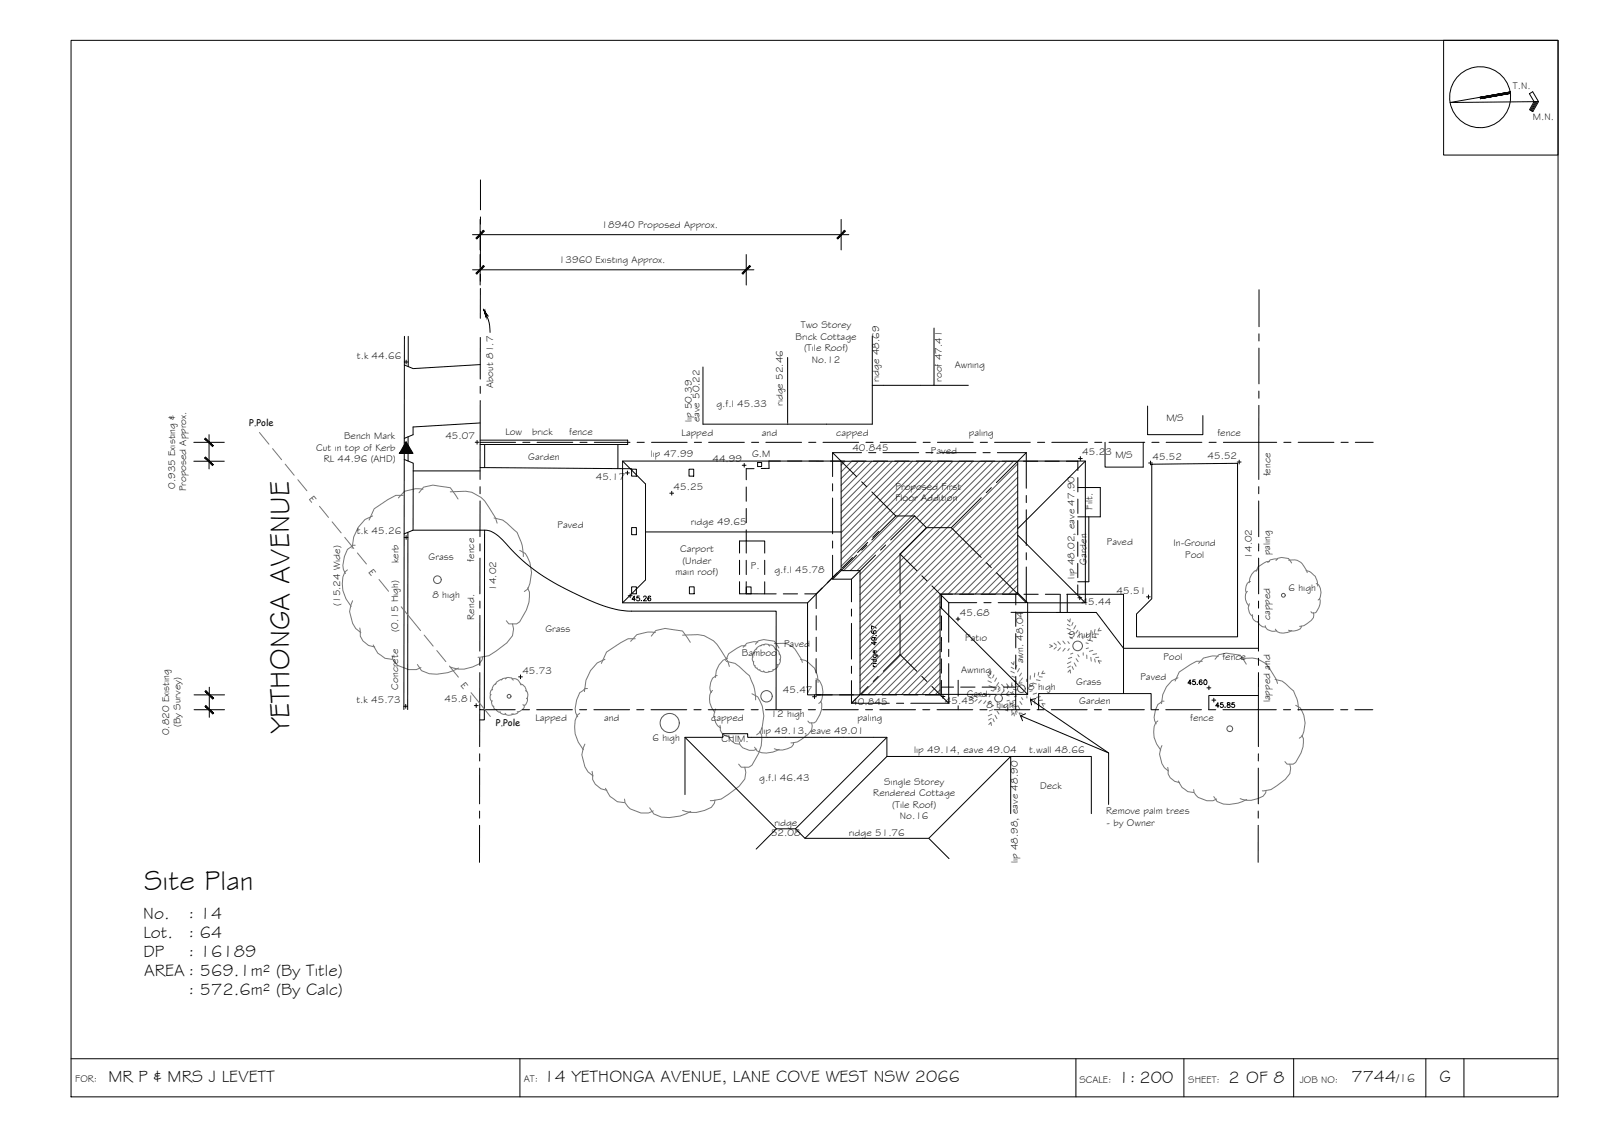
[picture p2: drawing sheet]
<svg xmlns="http://www.w3.org/2000/svg" width="420mm" height="297mm" viewBox="0 0 420 297" stroke-linecap="round" stroke-linejoin="round" font-family="sans-serif">
<!-- layer: BORDER -->
<g fill="none" stroke="#000" stroke-width=".26">
<path d="M18.6 10.6h390v277h-390zM378.6 10.6h30v30.1h-30zM396.1 24.1l-15.8 2.8 23.2-.3-1.5-2.5-.9 .5 1.2 2-1.1 2.2 .8 .4 1.5-2.6M396.1 24.5l-7.8 1.4M402.6 26.6l-1.2 2.3M402.9 26.6l-1.3 2.4M403.2 26.6l-1.4 2.5M18.6 277.6h390M136.4 277.6v10M282.2 277.6v10M310.5 277.6v10M339.3 277.6v10"/>
<path d="M374 277.6v10M383.9 277.6v10"/>
<circle cx="388.2" cy="25.5" r="8"/>
</g>
<g fill="#000" stroke="#000" stroke-width=".26">
<path d="M388.2 25.5l7.9-1.4zM388.2 25.5l7.9-1.4v.3z"/>
<path d="M388.2 25.5l.1 .4 7.8-1.5zM388.3 25.9l7.8-1.5z"/>
</g>
<!-- layer: 0.13 -->
<g fill="none" stroke="#767676" stroke-width=".26">
<path d="M68 113.4l2.5 3.1M71.5 117.6l2.4 2.9M74.8 121.7l2.4 2.9M78.1 125.8l2.4 2.9M81.8 130.5l.3 .5M82.9 130.8l-.6-.7-1.1 .9 .6 .7M83.8 132.7l2.4 3M87.1 136.8l2.4 2.9M97.7 135.3l-2 .9-1.7 2-1.2 2.6-.5 3M105.7 129.9h-1.9l-2 1.1-3.7 2.4-1.3 2.9M109.9 129.2l1.2-1.5 2.4-.5 4.6 .7 2 2.9M110.9 128.3l-2-.2-2.8 .7-1.6 1.7"/>
<path d="M118.1 128.9l4-.1a7.5 7.5 0 0 1 6.1 4.2l1.8 2.8 .4 1.4M129.6 135.8l2.3 .5 3.7 3.3a12.1 12.1 0 0 1 1.7 6.3M90.4 140.9l2.4 2.9M91.1 149.4l-.6 .6a8.3 8.3 0 0 0 1.6 9M92.5 157.5l-.4 .9a6.5 6.5 0 0 0 2.5 7.5M93.2 143h-.7l-1.4 1-.8 1.9-.4 2.3 .2 1.1 .5 1.1M93.7 145l2.4 2.9M97.4 149.7l.4 .4M98.5 150l-.6-.7-1.1 .9 .6 .7M99.4 151.9l2.5 3.1M136.3 144.3l1.5 .8a9.1 9.1 0 0 1 .7 9.3l-1 .7M138.3 154.1l.6 1.1a10.6 10.6 0 0 1-2.6 7.8l-.8 .6h-2l-.7-.9"/>
<path d="M327.2 155a2.87 2.87 0 0 0 .3 3.9M327.7 158.3a2.49 2.49 0 0 0 .9 3.3M328 152.5a1.79 1.79 0 0 0-1.3 2.1l.2 .8M329.8 149.4a3.4 3.4 0 0 0-2.2 3.4M333 147.2h-.8l-2.2 1.4-.6 1.2M334.7 147l.4-.6 1-.3 1.8 .3 .9 1.2M335.1 146.6a2.64 2.64 0 0 0-2.6 .9M337.9 146.8a3.4 3.4 0 0 1 4.1 1.7l.8 1.6M342.5 149.6a3.9 3.9 0 0 1 3.1 4M345.2 153a2.58 2.58 0 0 1 1.1 3.4l-.2 .6-.4 .3M346 156.9a3.4 3.4 0 0 1-1.1 3.8h-.8l-.3-.3M94.4 164.6l.1 .9a3.8 3.8 0 0 0 3.8 4.1"/>
<path d="M97.9 169.1l1.2 2.2 1.9 1.3 1.9 .3M102.9 171.9l.1 1 1.3 1.6 2.9 1h2l1.2-.5M109.5 174.2l1 1.6a10.1 10.1 0 0 0 9.8-.7M126.6 172.2l-.1 .8-.8 1.1a8.2 8.2 0 0 1-7.6 .8M130.1 179.2a1.85 1.85 0 0 0-1.1 1.7M131.7 178.2a2.12 2.12 0 0 0-1.8 1.2M132.6 178a1.2 1.2 0 0 1 1.9 .1l.1 .2M132.8 177.8l-1 .1-.3 .4M134.2 178a2.01 2.01 0 0 1 2.5 1.6M134.4 163.6l.3 1.3-.3 1.8-1.5 1.8-4.7 3.4-2.8 .4M136.5 179.3a2.01 2.01 0 0 1 1.5 2M158.7 172.8l-2.1 1-1.7 2-1.2 2.6-.4 2.9"/>
<path d="M166.6 167.5h-1.9l-2 1-3.6 2.5-1.4 2.9M170.8 166.8l1.2-1.5 2.4-.5 4.6 .6 2 3M171.9 165.8l-2.1-.1-2.8 .7-1.6 1.7M179 166.5l4.1-.1a7.3 7.3 0 0 1 6 4.2l1.8 2.8 .4 1.3M188.1 177.1h-.4a3.6 3.6 0 0 0-1.1 4.5M190.5 173.4l2.3 .5 3.8 3.3a12.5 12.5 0 0 1 1.6 6.3M190.8 172.5a5.1 5.1 0 0 0-3.2 5.1M195.6 169.3h-1.1l-3.4 2.1-.8 1.8M197.5 172.2l-.2 .8 .3 .6M197.7 173.4l-.1 .1a.94 .94 0 0 0 .4 1.1M197.8 171.2l-.4 .5v.6M198 174.5v.1a.54 .54 0 0 0 .6 .6"/>
<path d="M198.1 168.9l.8-.9 1.4-.3 2.8 .4 1.2 1.8M198.5 170.1a1.32 1.32 0 0 0-.8 1.2M198.5 175.1l.2 .3 .6 .3M198.8 168.3l-1.2-.1-1.7 .4-1 1.1M199.3 175.5l.2 .4 .9 .1M199.7 169.2a1.58 1.58 0 0 0-1.3 1M200.3 175.9v.1a1.17 1.17 0 0 0 1.6 0M200.3 169.2a.95 .95 0 0 1 1.6 .2M200.5 169l-.7 .1-.3 .2M201.6 169.1a1.49 1.49 0 0 1 1.8 1.2M202.8 175.6l-.4 .4h-.8M203.1 168.7a5.1 5.1 0 0 1 6 2.5l1.1 1.7 .2 .8"/>
<path d="M203.3 170.1a1.53 1.53 0 0 1 1.1 1.6M204 174.3l-.2 .7-.7 .5-.5 .1M204.3 171.4l.3 .3 .2 .6-.3 .7M204.6 172.9v.6l-.3 .7h-.5M209.9 172.9a5.4 5.4 0 0 1 4 3l.5 1.3 .2 1.7M214 177.9l.9 .5a5.5 5.5 0 0 1 .4 5.6l-.6 .4M259.1 178.5l.9 .4M259.2 177.4l.7 .4M259.4 179.8l.9 .3M259.9 176l-.1 .8-.6-.6M260.7 176.9l-.4 .8M261.4 177.8l-.5 .8"/>
<path d="M261.7 179.8l.6 .6M261.9 179l-.5 .7M262.7 179.4l.7 .8M264 179.3l.6 .7M264.2 179.7v.9M265.1 176l.9 .4M265.2 174.9l.7 .4M265.3 179.4l.4 .5M265.4 177.3l.9 .3M265.4 179l-.1 1M265.9 173.5l-.1 .8-.6-.6M265.9 178.5l.6 .2"/>
<path d="M266.4 178.7l-.1 .8M266.5 179.9l.8 .1M266.7 174.4l-.4 .8M267.4 175.3l-.5 .8M267.6 178.4l-.4 .7 .8-.1M267.9 176.5l-.5 .7M268.2 177.8l-.4 .5M269.3 178.1l-.1 .6M270.1 179.8l.6 .2M270.2 177.2v.9M270.9 179.1l.9 .2M271.4 176.5l-.1 1"/>
<path d="M271.8 178.2l1 .2M272.4 176.2l-.1 .9M272.5 177.4l.9 .1M273.6 175.9l-.4 .7 .9-.1M275.3 169l.7 .4-.7 .3M276.4 168.6l.7 .6M277.1 169.6l-.7 .6M277.4 168.2l.7 .7M278.1 169.8l-.7 .8M278.8 168.1l.5 .7M279.3 170l-.5 .7M279.9 164.8l.9 .4"/>
<path d="M280 163.7l.7 .4M280.1 168.2l.3 .5M280.1 176.2l.6-.6 .1 .9M280.1 166.1l.9 .3M280.4 170.1l-.3 .5M280.7 162.2l-.1 .9-.6-.6M280.7 167.3l.6 .2M280.8 174.6l-.8 .4M280.9 173.5l-.9 .5M281.1 172.3l-.9 .3M281.2 174.7l.3 .8M281.4 171.3l-.6 .2"/>
<path d="M281.4 163.2l-.3 .7M281.7 173.8l.5 .9M282.1 164l-.5 .9M282.2 172.7l.6 .8M282.7 171.7l.3 .5M282.7 165.2l-.5 .8M282.9 166.5l-.3 .5M284 166.8v.7M284.1 171.1v.7M284.8 168.5l.6 .2M285 165.9v1M285 171.7l.1 1"/>
<path d="M285.5 169.9l-.6 .1M285.7 167.8l.9 .3M286.1 172.3l.1 1M286.2 165.3l-.2 1M286.6 167l1 .2M286.6 170.5l-.9 .3M287.1 172.8l.2 .8M287.2 165l-.2 .8M287.3 166.2l.8 .1M287.6 171.4l-1 .2M288.2 172.3l-.9 .1M288.4 164.7l-.4 .7 .8-.1"/>
<path d="M288.8 173.3l-.8-.1 .4 .7M309 177.7a6.9 6.9 0 0 0-4.4 6.8M315.3 173.4h-1.5l-4.5 2.8-1.1 2.4M318.7 172.8l.9-1.1 2-.5 3.7 .6 1.6 2.3M319.5 172.1l-1.6-.1-2.3 .5-1.2 1.4M325.3 172.6l3.2-.1a5.9 5.9 0 0 1 4.8 3.4l1.4 2.2 .4 1.1M328.5 161.1a1.65 1.65 0 0 0 1.5 2M329.8 162.9a2.1 2.1 0 0 0 2 1.5M331.8 164l.1 .4a2.14 2.14 0 0 0 3 .9M334.4 178.1l1.8 .5 .9 .6 2.2 1.9 .4 1.1a7.7 7.7 0 0 1 .9 4M334.5 164.9a2.72 2.72 0 0 0 3.8 .7l.5-.3M341.3 164.1v.4a2.98 2.98 0 0 1-3.4 .7"/>
<path d="M344.5 160.7l.1 .5a3.9 3.9 0 0 1-3.5 3h-.2M128.8 182l-.2 .4a1.73 1.73 0 0 0 .4 1.6M129.1 183.7a1.2 1.2 0 0 0 .4 1.6M129.2 180.8l-.4 .2a1.08 1.08 0 0 0-.1 1.2M129.4 185.1l.1 .2a.74 .74 0 0 0 .7 .8M130.2 186l.2 .4 .8 .3M131.2 186.6v.1a1.11 1.11 0 0 0 1.5 .5M132.5 187a1.43 1.43 0 0 0 2.1 .2M135.9 186.6a1.26 1.26 0 0 1-1.7 .5M137.5 184.9v.3a2.25 2.25 0 0 1-1.9 1.4M137.8 181a1.4 1.4 0 0 1 .3 2.2M138.2 183l.1 .7-.5 1.1-.5 .1-.2-.2"/>
<path d="M152 187l-.6 .5a8.3 8.3 0 0 0 1.6 9.1M153.4 195.1l-.8 2.8 .8 3.1 .8 1.3 1.4 1.1M154.1 180.5h-.7l-1.4 1.1-.8 1.9-.4 2.3 .2 1.1 .5 1M186.9 181a3.1 3.1 0 0 0-.7 3.2l.5 1.3 .8 1.3M187.7 185.9a3.7 3.7 0 0 0 1.3 5M188.8 190.2l.1 .4a2.26 2.26 0 0 0 2.3 2.5M190.9 192.8a3.1 3.1 0 0 0 3 2.3M193.9 194.5l.1 .6a3.3 3.3 0 0 0 4.5 1.3M197.2 181.9l1.5 .8a9.1 9.1 0 0 1 .7 9.3l-1 .7M197.9 195.9a2.53 2.53 0 0 0 3.1 1.5l1.7-.2 1.7-.7M199.2 191.7l.6 1.1a10.7 10.7 0 0 1-2.6 7.8l-.8 .5h-2l-.7-.8M208.2 194.7l-.1 .5-.5 .6a4.9 4.9 0 0 1-4.5 .5"/>
<path d="M212.9 189.5l.1 .8-.1 1.1-.9 1.1-2.9 2-1.7 .3M215.2 183.8a4 4 0 0 1-.2 3.5l-1 1.9-.5 .3h-1.2l-.4-.5M254.5 182.7l.8 .4-.8 .4M255.7 182.3l.6 .6M256.3 183.3l-.6 .6M256.7 181.9l.7 .8M257.4 183.6l-.7 .7M258 181.8l.6 .7M258.6 183.7l-.6 .8M259.3 181.9l.4 .5M259.3 190l.6-.6 .1 .8M259.7 183.8l-.4 .5"/>
<path d="M259.9 181l.6 .2M260 188.3l-.7 .5M260.1 187.3l-.9 .4M260.4 186l-.9 .4M260.4 188.5l.4 .7M260.5 180.2l.8 .4-.8 .4M260.6 185l-.6 .2M261 187.5l.5 .9M261.5 186.4l.5 .8M261.9 185.4l.4 .5M262.2 180.2l-.4 .6M262.3 180.8l-.6 .6"/>
<path d="M263.3 180.6v.6M263.3 184.9v.6M263.4 181.1l-.7 .7M264.1 182.3l.6 .1M264.3 185.5v.9M264.6 181.2l-.6 .8M264.7 183.6l-.6 .2M264.9 181.6l.9 .2M265.3 187.5l.6-.6 .1 .8M265.3 186l.2 1.1M265.7 181.3l-.4 .5M265.8 180.7l1 .2"/>
<path d="M265.9 184.2l-.9 .3M266 185.8l-.7 .4M266.1 184.8l-.9 .4M266.3 186.5l.2 .8M266.3 183.6l-.8 .3M266.4 186l.4 .7M266.6 182.5l-.6 .2M266.9 185.1l-1 .2M267 185l.5 .9M267.4 186l-.8 .1M267.5 183.9l.5 .8M267.9 182.9l.4 .5"/>
<path d="M268.1 187l-.8-.1 .4 .8M269.3 182.4v.6M270.3 183v.9M270.7 181.1l-.6 .2M271.3 183.6l.1 1M271.9 181.7l-.9 .3M272.3 184l.2 .8M272.8 182.6l-.9 .2M273.4 183.6h-.8M274.1 184.5l-.8-.1 .4 .8M303.7 189l-.6 .4a6.6 6.6 0 0 0 1.3 7.3M304.7 195.5a5 5 0 0 0 1.8 6.7"/>
<path d="M305.3 183.8h-.6l-1 .9-.7 1.5-.3 1.8 .1 .9 .4 .9M339.8 184.9l1.2 .7a7.3 7.3 0 0 1 .5 7.4l-.7 .5M341.4 192.8l.4 .8a8.6 8.6 0 0 1-2 6.3l-.6 .4h-1.6l-.6-.6M155.3 202.2l.1 .8a3.8 3.8 0 0 0 3.8 4.2M158.8 206.7l1.2 2.1 1.9 1.4 1.9 .2M163.8 209.5l.1 .9 1.4 1.7 2.8 1h2l1.2-.5M170.4 211.8l1.1 1.6a10 10 0 0 0 9.7-.7M187.5 209.8l-.1 .8-.8 1.1a8.3 8.3 0 0 1-7.6 .8M195.3 201.1l.3 1.4-.3 1.8-1.4 1.8-4.8 3.4-2.8 .4M306.3 201.2l.1 .6a3 3 0 0 0 3 3.4M309.1 204.7l.9 1.8 1.5 1.1 1.6 .2M313.1 207l.1 .8a4.4 4.4 0 0 0 5.9 1.7"/>
<path d="M318.3 208.8l.9 1.3a8 8 0 0 0 7.8-.5M332 207.2l-.1 .7-.6 .8a6.5 6.5 0 0 1-6 .7M338.3 200.3l.2 1.1-.2 1.4-1.2 1.5-3.8 2.7-2.2 .3"/>
</g>
<!-- layer: BOUNDARY -->
<g fill="none" stroke="#000" stroke-width=".26">
<path d="M126 47.2v7.8M126 56.9v1.9M126 75.6v7.9M126 71.9v1.9M126 60.6v9.4M330.2 76v9.7M126 88.5l-.1 10.9M330.2 87.5v1.9M330.2 91.3v9.3M125.9 101.3v1.8M125.9 105v11M135.2 116h-9.3v9.7"/>
<path d="M137.1 116h1.9M140.9 116h9.3M152.1 116h1.9M155.9 116h9.3M167.1 116h1.9M170.9 116h9.3M182.1 116h1.9M185.9 116h9.3M197.1 116h1.9M200.9 116h9.3M212.1 116h1.9M215.8 116h9.4"/>
<path d="M227.1 116h1.9M230.9 116h9.3M242.1 116h1.9M245.9 116h9.3M257.1 116h1.9M260.8 116h9.4M272.1 116h1.9M275.9 116h9.3M287.1 116h1.9M290.9 116h9.3M302.1 116h1.9M305.8 116h9.4"/>
<path d="M317.1 116h1.9M320.9 116h13.9M330.2 102.5v1.9M330.2 106.3l-.1 19.4M336.7 116h1.9M340.5 116h9.3M351.7 116h1.9M355.5 116h4.7M125.9 127.6v1.8M125.9 131.3v9.4M330.1 131.3v9.4M330.1 127.6v1.8"/>
<path d="M125.9 157.6v1.8M125.9 142.6v1.9M125.9 146.3v9.4M330.1 157.6v1.8M330.1 146.3v9.4M330.1 142.6v1.9M125.8 176.3v9.8h9.3M125.8 172.6v1.8M125.9 161.3l-.1 9.4M330.1 176.3l-.1 9.8h-9.3M330.1 172.6v1.8M330.1 161.3v9.4"/>
<path d="M125.8 197.6v1.9M125.8 186.1v9.6M137 186.1h1.9M140.7 186.1h9.4M152 186.1h1.9M155.8 186.1h9.3M167 186.1h1.9M170.7 186.1h9.4M182 186.1h1.9M185.7 186.1h9.4M197 186.1h1.9M200.8 186.1h9.3"/>
<path d="M212 186.1h1.9M215.7 186.1h9.4M227 186.1h1.9M230.7 186.1h9.4M242 186.1h1.9M245.8 186.1h9.3M257 186.1h1.9M260.7 186.1h9.4M272 186.1h1.9M275.7 186.1h9.4M287 186.1h1.9M290.8 186.1h9.3"/>
<path d="M302 186.1h1.9M305.7 186.1h9.4M317 186.1h1.9M330 197.6v1.9M334.7 186.1h-4.7v9.6M336.6 186.1h1.9M340.4 186.1h9.3M351.6 186.1h1.9M355.4 186.1h4.7M125.8 212.6v1.9M125.8 216.4v9.7M125.8 201.4v9.3"/>
<path d="M330 212.6v1.9M330 216.4v9.7M330 201.4v9.3"/>
</g>
<!-- layer: EXISTING -->
<g fill="none" stroke="#000" stroke-width=".26">
<path d="M106.1 88.2l-.2 97.8M107.1 88.2v7.9M126 95.6l-17.6 1-2.3-.9M107 114.5v6.4M125.9 116.5h1.2v6.1h-1.2M125.9 115.4h38.7v1.1h-37.5M125.9 110.9l-17.6 1v2.1l-2.3 .9M162.1 116.5v6.4M289.8 116v6.5h10v-6.5M301 106.5v7.5h14.5v-5M106 120.5l2.4 .9-.1 17.6-2.3 1M107 139.5l-.1 46.5"/>
<path d="M108.3 139h17.6M108.4 123.5h17.5M127.1 122.6l38.6 .3M165.7 123h1.2v1.8h-1.2zM165.7 138.3h1.2v1.9h-1.2zM180.7 123h1.2v1.8h-1.2zM195.7 138.9v2.9h4.9v3.2M195.7 127.7v3.7M195.7 133.3v3.7M197.8 122.9h-2.1v2.9M201.7 120.9h3M201.7 122.8h-2"/>
<path d="M206.6 120.9h3.7M212.2 120.9h3.7M217.8 120.9h3.7M223.4 120.9h3.8M229.1 120.9h3.7M234.7 120.9h3.7M240.3 120.9h3.7M245.9 120.9h3.8M251.6 120.9h3.7M257.2 120.9h3.7M262.8 120.9h3.7M268.4 120.9h3.8"/>
<path d="M274.1 120.9h3.7M279.7 120.9h3v2.5M282.7 136.5v3.7M282.7 125.2v3.8M282.7 130.8v3.8M282.7 127.8h5.9v7.7h-5.9M285.6 135.5v17h-2.9M302.1 121.7l22.5-.2v45.5h-26.5v-6l4-4zM165.7 153.9h1.2v1.8h-1.2zM180.8 153.9h1.3v1.8h-1.3zM194 145v-3.2h1.7v3.2M194 146.9v3.7"/>
<path d="M194 152.5v3.2M195.7 152.5v3.2h4.9v-3.2M195.7 146.9v3.7M195.7 153.9h1.3v1.8h-1.3zM200.6 146.9v3.7M200.6 155.7h3M205.4 155.7h3.8M211.1 155.7h3v3.8M249.8 155.8h-2.9v3.8M251.7 155.8h3.7M257.3 155.8h3.7M262.9 155.8h3.8"/>
<path d="M266.4 155.8v2.8M268.5 155.8h3.8M274.2 155.8h3.7M278.1 155.8v4.8h9.4l7.2 9.4h35.4M279.9 155.8v4.8M282.7 153.3v2.5h-2.9M282.7 155.8h12v26M282.7 142.1v3.8M282.7 147.7v3.8M214 178.3v3.9h4.3M214 172.7v3.7M214.1 161.4v3.8"/>
<path d="M214.1 167.1v3.7M246.9 178.4v3.8h-4.2M246.9 172.7v3.8M246.9 167.1v3.8M246.9 161.5v3.7M251.3 178.3v4.2M266.4 177.3v2.8M266.4 166.1v3.8M266.4 171.7v3.8M278.1 160.6l-11.7-.1v3.7M203.5 186.1l.1-25.9h-37.9a27.5 27.5 0 0 1-12.1-3.3 59.1 59.1 0 0 1-18.7-12l-1-1.1a13.2 13.2 0 0 0-5.5-4.6l-1.3-.2-.1 49.7h-1.2M220.2 182.2h3.7"/>
<path d="M225.8 182.2h3.7M231.4 182.2h3.8M237 182.2h3.8M246.9 180.1h3.2M251.3 185v1.1M252 180.1h3.7M257.6 180.1h3.7M263.2 180.1h3.2M266.4 180.1v6M272.4 186.1v-4.3h29.5v4.3M330.1 182.3h-13.1v3.8"/>
</g>
<!-- layer: BLD_01 -->
<path d="M201.7 120.9v1.9M230.5 139.3l-1.6 1.6M194 155.7h1.7M215.6 154.1l-1.5 1.6M219.6 150.1l-2.6 2.7M223.6 146.2l-2.7 2.6M227.6 142.2l-2.7 2.7" fill="none" stroke="#000" stroke-width=".26"/>
<!-- layer: TEXT -->
<path d="M126.8 81l1.3 1.9M127.4 83.2v-.3l.2-.1 .7 1.8 .2 2.6M166.7 157.1h-.9l.6-.8v1.2M167.7 156.3h-.6l-.1 .5a.45 .45 0 0 1 .7 0 .45 .45 0 0 1-.1 .7 .45 .45 0 0 1-.7-.2M168.2 157.4l.1 .1M168.8 156.6l.1-.3h.4l.2 .3-.8 .9h.9M170.7 156.5l-.1-.2a.61 .61 0 0 0-.7 .5 .61 .61 0 0 0 .4 .7 .39 .39 0 0 0 .4-.3 .39 .39 0 0 0-.4-.5 .39 .39 0 0 0-.4 .4" fill="none" stroke="#000" stroke-width=".26"/>
<g fill="#000" stroke="#000" stroke-width=".26">
<path d="M126.8 81l.4 1zM127.4 82.1l.2 .7-.2 .1z"/>
<path d="M127.2 81.7l.1 .6zM127.2 81.7l.1 .6z"/>
<path d="M127.3 81.9v.5zM127.3 81.9v.5z"/>
<path d="M127.3 82l.1 .9zM127.3 82l.1 .9z"/>
<path d="M127.4 82.1l.2 .7zM127.5 82.3l.1 .5 .3-.1z"/>
<path d="M106.5 115.8l1.8 3h-3.5zM104.8 118.8h3.5z"/>
</g>
<!-- layer: TEXT1 -->
<path d="M125.9 139h1.2M198.7 121.3h1.1v1h-1.1zM265.2 160.5h1.2" fill="none" stroke="#000" stroke-width=".26"/>
<!-- layer: ROOFPLAN EXIST. -->
<g fill="none" stroke="#000" stroke-width=".26">
<path d="M206.6 93.7v17M228.8 88.1v23.1h-44.4v-15M245 86v15h-16.2M245 101h9M163.3 120.9l6 6v25.1l-6 6M169.3 139.5h51.3M220.6 120.9h-57.3v37.1h48.5v24.2l13.8-.1M266.9 120.9h17.8v37.1h-15.2M284.7 120.9l-17.8 17.7M220.6 149.2l-8.8 8.8M266.9 140.3l17.8 17.7M179.6 193.3l24 24"/>
<path d="M232.6 198.3l-21.5 21.5-2.5-2.5h-5l-5.3 5.3M232.6 193.3l-24 24M179.6 208.3v-15h10v-.9h6.5v.9h36.5v5h32.5v15M243.6 219.8l5.3 5.3M286.2 213.3v-15h-21.1l-21.5 21.5h-32.5"/>
</g>
<!-- layer: BLD_ADJ -->
<path d="M206.6 110.7v.5" fill="none" stroke="#545454" stroke-width=".26"/>
<!-- layer: HGTS_11 -->
<g fill="none" stroke="#000" stroke-width=".26">
<path d="M106 94.9h1M106.5 94.4v1M124.6 115.9h1M125.1 115.5v1M283.3 119.7v1M164 124h1.1M164.6 123.5v1M175.7 129.3h1M176.2 128.8v1M194.7 122h1M195.2 121.5v1M282.9 120.2h1"/>
<path d="M301.3 121.4h.9M301.8 120.9v1M324.5 121.1h1M325 120.6v1M106 140.9h1M106.5 140.4v1M164.8 156.2h1M165.3 155.7v1M282.7 156.7h1M283.2 156.2v1M300.7 156.5h1M301.2 156v1"/>
<path d="M136 177.5h1M136.5 176.9v1M228.6 174h.1M228.6 172.8h1.2M228.8 165.4l-.2 .1a.58 .58 0 0 0 .6 .6 .58 .58 0 0 0 .6-.6 .39 .39 0 0 0-.7 0 .39 .39 0 0 0 .3 .6M229 174.3l.4 .5M229 171.7l1.2 .1v.4M229 167.1a.38 .38 0 0 1 .3 .6 .38 .38 0 0 1-.6 .1 .38 .38 0 0 1 .1-.6l.2-.1a.56 .56 0 0 1 .8 .5l-.1 .2M229 174.8h.8M229 174h.8M229.2 172.8a.39 .39 0 0 0-.1 .6 .39 .39 0 0 0 .6 0 .39 .39 0 0 0 0-.6M229.2 171.7a.4 .4 0 0 0-.1 .6 .4 .4 0 0 0 .6 0 .4 .4 0 0 0 0-.6"/>
<path d="M229.4 168.2v.9l-.8-.6h1.2M229.7 170.6a.39 .39 0 0 1 0 .6 .39 .39 0 0 1-.5 0 .39 .39 0 0 1 0-.6l.2 .7M229.8 166.6h-.1M229.8 164.7l-1.2-.6v.8M250.8 162.3h1M251.3 161.8v1M312.4 179.1h-.8l.6-.9v1.3M313.5 178.2h-.6l-.1 .6a.44 .44 0 0 1 .7 0 .44 .44 0 0 1-.1 .6 .44 .44 0 0 1-.7-.1M314 179.4h.1M315.2 178.4l-.2-.2a.6 .6 0 0 0-.5 .7 .6 .6 0 0 0 .6 .5 .39 .39 0 0 0 0-.7 .39 .39 0 0 0-.6 .4M315.9 178.3a.57 .57 0 0 1 .7 .6 .57 .57 0 0 1-.7 .5l-.2-.4zM317.1 179.8v1"/>
<path d="M105.9 185.2h1M106.4 184.7v1M124.4 185h1M124.9 184.5v1M213.1 182.7h1M213.6 182.2v.9M246.8 182.6h1M247.3 182.1v1M316.6 180.3h1M317.8 183.6h1.1M318.4 183.1v1M319.7 185.1h-.9l.6-.9v1.3"/>
<path d="M320.7 184.2h-.5l-.1 .6a.44 .44 0 0 1 .7-.1 .44 .44 0 0 1-.1 .7 .44 .44 0 0 1-.7-.2M321.3 185.3v.1M321.9 184.3v.3a.53 .53 0 0 1 .6 .2 .53 .53 0 0 1 0 .6h-.6a.53 .53 0 0 1 .1-.6 .53 .53 0 0 1 .5-.2v-.3zM323.7 184.2h-.6v.6a.44 .44 0 0 1 .6 0 .44 .44 0 0 1-.1 .6 .44 .44 0 0 1-.6-.2"/>
</g>
<!-- layer: Detail -->
<path d="M105.2 159.1l5.1 6.2M111.2 166.5l2.4 2.9M114.6 170.6l2.3 2.9M117.9 174.6l2.3 2.9M121.5 179.4l.4 .4M122.7 179.7l-.6-.8-1.2 1 .6 .7M123.6 181.6l5 6.2" fill="none" stroke="#767676" stroke-width=".26"/>
<!-- layer: NEWWORK -->
<path d="M220.6 120.9h46.3v34.8h-20.3v26.4h-21v-32.5h-5zM214 182.2h1.2" fill="none" stroke="#000" stroke-width=".26"/>
<!-- layer: DIMENSION -->
<path d="M125.9 57.5v8M220.6 57.5v8M123.9 61.5h98.7M123.9 70.7h73.8M125.9 66.7v8M195.7 66.7v8M50.8 116h8M54.8 114v8.9M50.8 120.9h8M50.9 186.1h8M50.9 182.2h8M54.9 180.2v7.9" fill="none" stroke="#000" stroke-width=".26"/>
<!-- layer: 0 -->
<g fill="#000" stroke="#000" stroke-width=".26">
<path d="M126.8 60.4l-1.8 2.2 2-2zM126.8 60.4l-1.8 2.2-.2-.2z"/>
<path d="M126.8 69.6l-1.8 2.2 2-2zM124.8 71.6l2-2-1.8 2.2z"/>
<path d="M194.6 71.6l.2 .2 1.8-2.2zM196.6 69.6l.2 .2-2 2z"/>
<path d="M219.5 62.4l.2 .2 1.8-2.2zM221.5 60.4l.2 .2-2 2z"/>
<path d="M53.9 119.8l-.2 .2 2.2 1.8zM53.7 120l2.2 1.8-.2 .2z"/>
<path d="M53.7 115.1l2 2 .2-.2zM53.9 114.9l2 2-2.2-1.8z"/>
<path d="M54 185l-.2 .2 2.2 1.8zM53.8 185.2l2.2 1.8-.2 .2z"/>
<path d="M53.8 181.3l2 2 .2-.2zM54 181.1l2 2-2.2-1.8z"/>
</g>
<!-- layer: HATCH -->
<g fill="none" stroke="#545454" stroke-width=".26">
<path d="M221.6 120.9l-1 1M223.4 120.9l-2.8 2.8M225.2 120.9l-4.6 4.6M226.9 120.9l-6.3 6.3M228.7 120.9l-8.1 8.1M230.5 120.9l-9.9 9.9M232.2 120.9l-11.6 11.7M234 120.9l-13.4 13.4M235.8 120.9l-15.2 15.2M237.5 120.9l-16.9 17M239.3 120.9l-18.7 18.7M241.1 120.9l-20.5 20.5"/>
<path d="M242.9 120.9l-22.3 22.3M244.6 120.9l-24 24M246.4 120.9l-25.8 25.8M248.1 120.9l-27.5 27.6M249.9 120.9l-28.7 28.7M251.7 120.9l-28.7 28.7M253.5 120.9l-28.7 28.7M255.2 120.9l-29.6 29.7M257 120.9l-31.4 31.5M258.7 120.9l-33.1 33.2M260.5 120.9l-34.9 35M262.3 120.9l-36.7 36.7"/>
<path d="M264.1 120.9l-38.5 38.5M265.8 120.9l-40.2 40.3M266.9 121.6l-41.3 41.4M266.9 123.4l-41.3 41.3M266.9 125.1l-41.3 41.4M266.9 126.9l-41.3 41.4M266.9 128.7l-41.3 41.3M266.9 130.4l-41.3 41.4M266.9 132.2l-41.3 41.4M266.9 134l-41.3 41.3M266.9 135.8l-20 19.9M266.9 137.5l-18.2 18.2"/>
<path d="M266.9 139.3l-16.4 16.4M246.6 156.1l-21 21M246.6 157.9l-21 21M246.6 159.6l-21 21M266.9 141l-14.7 14.7M266.9 142.8l-12.9 12.9M266.9 144.6l-11.1 11.1M266.9 146.4l-9.4 9.3M266.9 148.1l-7.6 7.6M266.9 149.9l-5.8 5.8M266.9 151.7l-4.1 4M266.9 153.4l-2.3 2.3"/>
<path d="M266.9 155.2l-.5 .5M246.6 161.4l-20.7 20.7M246.6 163.2l-19 18.9M246.6 164.9l-17.2 17.2M246.6 166.7l-15.5 15.4M246.6 168.5l-13.7 13.6M246.6 170.2l-11.9 11.9M246.6 172l-10.1 10.1M246.6 173.8l-8.4 8.3M246.6 175.5l-6.6 6.6M246.6 177.3l-4.8 4.8M246.6 179.1l-3.1 3"/>
<path d="M246.6 180.8l-1.3 1.3"/>
</g>
<!-- layer: ROOFPLAN NEW -->
<g fill="none" stroke="#000" stroke-width=".26">
<path d="M218.4 118.7l6.3 6.3M226 118.7h-7.6v6.2M227.8 118.7h1.9M231.6 118.7h9.3M242.8 118.7h1.9M246.6 118.7h9.4M257.8 118.7h1.9M261.6 118.7h7.6M269.2 118.7v9.3M269.2 118.7l-7.9 7.8M218.4 126.8v1.9M218.4 130.6v9.3"/>
<path d="M226 126.3l1.3 1.3M228.6 129l6.3 6.3M234.9 135.3l-6.3 6.3M234.9 135.3h5M239.9 135.3l3.1 3-6.9 6.9M239.9 135.3l-6.3 6.3M243 138.3h6.5M249.5 138.3l7.9 7.9M257.4 130.5l-7.9 7.8M260 127.8l-1.3 1.4M269.2 129.9v1.9M269.2 133.6v9.4"/>
<path d="M218.4 145.6v6.2h4.9v6M218.4 141.8v1.9M223.3 159.7v1.8M224.7 145.5l-6.3 6.3M227.3 142.9l-1.3 1.3M229.6 145.5l-6.3 6.3M232.3 142.9l-1.4 1.3M236.1 145.2l4.4 4.4M236.1 145.2v10.4M236.1 157.5v1.9M241.8 151l1.3 1.3M244.4 153.6l4.4 4.4"/>
<path d="M246.6 159.1l22.9 22.9M256.2 158h-7.4v10.4M258 158h1.9M258.7 147.5l1.3 1.3M261.3 150.1l7.9 7.9M266.9 155.4l2.6 2.6v24h-22.9M269.2 148.6v9.4h-7.4M269.2 144.9v1.9M223.3 178.4v6h9.9M223.3 163.4v9.4M223.3 174.7v1.8M227.7 180l-4.4 4.4"/>
<path d="M230.3 177.3l-1.3 1.4M236.1 171.6l-4.4 4.4M236.1 171.6l4.4 4.4M236.1 161.2v10.4M241.8 177.3l1.3 1.4M244.4 180l4.4 4.4M248.8 174v10.4h-9.9M248.8 170.2v1.9M235.1 184.4h1.9"/>
</g>
<!-- layer: VEGE_01 -->
<g fill="none" stroke="#565656" stroke-width=".26">
<circle cx="114.7" cy="152" r="1.01"/>
<circle cx="336.6" cy="156.1" r=".5"/>
<circle cx="282.6" cy="169.3" r="1.26"/>
<circle cx="133.5" cy="182.5" r=".5"/>
<circle cx="175.6" cy="189.6" r="2.51"/>
<circle cx="201" cy="182.5" r="1.49"/>
<circle cx="261.9" cy="183.1" r="1.01"/>
<circle cx="267.9" cy="180.6" r="1.01"/>
<circle cx="322.5" cy="191.1" r=".75"/>
</g>
<!-- layer: 0 -->
<path d="M267.7 187.7l23.1 9.7v13.5M269 187.1l-1.3 .6 .5 1.3M270.3 183.4l20.5 14M271.7 183.2l-1.4 .2 .2 1.4" fill="none" stroke="#000" stroke-width=".26"/>
<g font-size="7.5">
<text x="76" y="192.2" transform="rotate(-90 76 192.2)">YETHONGA AVENUE</text>
<text x="37.8" y="233.3">Site Plan</text>
</g>
<g font-size="4.5">
<text x="37.6" y="240.8">No.</text>
<text x="37.6" y="245.8">Lot.</text>
<text x="49.4" y="240.8">: 14</text>
<text x="49.4" y="245.8">: 64</text>
<text x="37.6" y="250.9">DP</text>
<text x="49.4" y="250.9">: 16189</text>
<text x="37.8" y="255.9">AREA : 569.1m² (By Title)</text>
<text x="49.4" y="260.9">: 572.6m² (By Calc)</text>
<text x="28.4" y="283.6">MR P &amp; MRS J LEVETT</text>
<text x="142.6" y="283.6">14 YETHONGA AVENUE, LANE COVE WEST NSW 2066</text>
<text x="293.4" y="283.9">1: 200</text>
<text x="322.2" y="283.9">2 OF 8</text>
<text x="354.4" y="283.8">7744</text>
<text x="377.6" y="283.8">G</text>
</g>
<text font-size="3.2" x="366.2" y="283.8">/16</text>
<g font-size="2.6">
<text x="396.8" y="23.2">T.N.</text>
<text x="402" y="31.5">M.N.</text>
<text x="157.8" y="59.8">18940 Proposed Approx.</text>
<text x="146.6" y="69">13960 Existing Approx.</text>
<text x="208.6" y="89.1">Brick Cottage</text>
<text x="210" y="86.1">Two Storey</text>
<text x="93.6" y="94.1">t.k 44.66</text>
<text x="210.9" y="92.1">(Tile Roof)</text>
<text x="212.9" y="95.1">No.12</text>
<text x="129.4" y="101.7" transform="rotate(-90 129.4 101.7)">About 81.7</text>
<text x="230.6" y="100" transform="rotate(-90 230.6 100)">ridge 48.69</text>
<text x="247" y="100.1" transform="rotate(-90 247 100.1)">roof 47.41</text>
<text x="250.4" y="96.4">Awning</text>
<text x="187.9" y="106.7">g.f.l 45.33</text>
<text x="205.3" y="106.4" transform="rotate(-90 205.3 106.4)">ridge 52.46</text>
<text x="181.4" y="110.7" transform="rotate(-90 181.4 110.7)">lip 50.39</text>
<text x="183.4" y="110.7" transform="rotate(-90 183.4 110.7)">eave 50.22</text>
<text x="306" y="110.4">M/S</text>
<text x="83" y="118.1">Cut in top of Kerb</text>
<text x="90.2" y="115.2">Bench Mark</text>
<text x="116.8" y="115.1">45.07</text>
<text x="132.6" y="114.1">Low</text>
<text x="139.6" y="114.1">brick</text>
<text x="149.3" y="114.1">fence</text>
<text x="170.7" y="119.9">lip 47.99</text>
<text x="178.8" y="114.3">Lapped</text>
<text x="197.3" y="119.8">G.M</text>
<text x="199.8" y="114.3">and</text>
<text x="219.3" y="114.3">capped</text>
<text x="223.5" y="118.1">40.845</text>
<text x="244.2" y="119">Paved</text>
<text x="254.1" y="114.3">paling</text>
<text x="283.8" y="119.4">45.23 M/S</text>
<text x="319.3" y="114.3">fence</text>
<text x="84.9" y="121">RL 44.96 (AHD)</text>
<text x="138.6" y="120.5">Garden</text>
<text x="156.2" y="125.9">45.17</text>
<text x="186.8" y="121.2">44.99</text>
<text x="302.2" y="120.5">45.52</text>
<text x="316.7" y="120.3">45.52</text>
<text x="333.2" y="124.9" transform="rotate(-90 333.2 124.9)">fence</text>
<text x="45.9" y="128.2" transform="rotate(-90 45.9 128.2)">0.935 Existing &amp;</text>
<text x="48.8" y="128.9" transform="rotate(-90 48.8 128.9)">Proposed Approx.</text>
<text x="176.7" y="128.5">45.25</text>
<text x="234.8" y="131.4">Floor Addition</text>
<text x="234.9" y="128.4">Proposed First</text>
<text x="181.2" y="137.6">ridge 49.65</text>
<text x="286.5" y="133.6" transform="rotate(-90 286.5 133.6)">Filt.</text>
<text x="93.6" y="140.1">t.k 45.26</text>
<text x="146.2" y="138.3">Paved</text>
<text x="290.3" y="143">Paved</text>
<text x="307.7" y="143.3">In-Ground</text>
<text x="104.5" y="147.7" transform="rotate(-90 104.5 147.7)">kerb</text>
<text x="112.4" y="146.7">Grass</text>
<text x="124.4" y="147.2" transform="rotate(-90 124.4 147.2)">fence</text>
<text x="178.4" y="144.8">Carport</text>
<text x="179" y="147.8">(Under</text>
<text x="197" y="149.3">P.</text>
<text x="285" y="148.1" transform="rotate(-90 285 148.1)">Garden</text>
<text x="310.8" y="146.3">Pool</text>
<text x="328.3" y="146.5" transform="rotate(-90 328.3 146.5)">14.02</text>
<text x="333.1" y="145.6" transform="rotate(-90 333.1 145.6)">paling</text>
<text x="130.1" y="154.9" transform="rotate(-90 130.1 154.9)">14.02</text>
<text x="177.2" y="150.8">main roof)</text>
<text x="203.1" y="150.2">g.f.l 45.78</text>
<text x="281.8" y="151.7" transform="rotate(-90 281.8 151.7)">lip 48.02, eave 47.90</text>
<text x="292.9" y="155.7">45.51</text>
<text x="338" y="154.8">6 high</text>
<text x="89.2" y="158.9" transform="rotate(-90 89.2 158.9)">(15.24 Wide)</text>
<text x="113.4" y="156.8">8 high</text>
<text x="251.7" y="161.5">45.68</text>
<text x="283.7" y="158.6">45.44</text>
<text x="104.5" y="165.6" transform="rotate(-90 104.5 165.6)">(0.15 High)</text>
<text x="124.4" y="162.4" transform="rotate(-90 124.4 162.4)">Rend.</text>
<text x="143" y="165.8">Grass</text>
<text x="280.3" y="167.3">9 high</text>
<text x="333.1" y="162.6" transform="rotate(-90 333.1 162.6)">capped</text>
<text x="194.6" y="172.1">Bamboo</text>
<text x="205.6" y="169.6">Paved</text>
<text x="253.1" y="168.2">Patio</text>
<text x="268.3" y="173.9" transform="rotate(-90 268.3 173.9)">awn. 48.04</text>
<text x="305.1" y="172.9">Pool</text>
<text x="320.6" y="172.9">fence</text>
<text x="137" y="176.6">45.73</text>
<text x="252.1" y="176.5">Awning</text>
<text x="282.3" y="179.7">Grass</text>
<text x="299.1" y="178.3">Paved</text>
<text x="93.5" y="184.3">t.k 45.73</text>
<text x="104.4" y="180.8" transform="rotate(-90 104.4 180.8)">Concrete</text>
<text x="116.6" y="184.1">45.81</text>
<text x="205.3" y="181.8">45.47</text>
<text x="223.3" y="184.9">40.845</text>
<text x="247.8" y="184.5">45.45</text>
<text x="253.6" y="182.6">Gard.</text>
<text x="258.7" y="185.7">8 high</text>
<text x="269.7" y="181">8 high</text>
<text x="283" y="184.7">Garden</text>
<text x="333.1" y="184.1" transform="rotate(-90 333.1 184.1)">lapped and</text>
<text x="47.3" y="190.6" transform="rotate(-90 47.3 190.6)">(By Survey)</text>
<text x="140.4" y="189">Lapped</text>
<text x="158.4" y="189">and</text>
<text x="186.5" y="189">capped</text>
<text x="202.1" y="187.9">12 high</text>
<text x="224.9" y="189">paling</text>
<text x="312.2" y="189">fence</text>
<text x="44.4" y="192.7" transform="rotate(-90 44.4 192.7)">0.820 Existing</text>
<text x="171.1" y="194.4">6 high</text>
<text x="189.2" y="194.5">CHIM.</text>
<text x="199.7" y="192.3">lip 49.13, eave 49.01</text>
<text x="239.7" y="197.4">lip 49.14, eave 49.04</text>
<text x="269.9" y="197.4">t.wall 48.66</text>
<text x="199.1" y="204.6">g.f.l 46.43</text>
<text x="229" y="208.8">Rendered Cottage</text>
<text x="231.9" y="205.8">Single Storey</text>
<text x="272.8" y="206.9">Deck</text>
<text x="234" y="211.8">(Tile Roof)</text>
<text x="236" y="214.8">No.16</text>
<text x="290.1" y="213.5">Remove palm trees</text>
<text x="202.2" y="219">52.08</text>
<text x="203.1" y="216.5">ridge</text>
<text x="222.6" y="219.1">ridge 51.76</text>
<text x="290.2" y="216.5">- by Owner</text>
<text x="266.9" y="226.4" transform="rotate(-90 266.9 226.4)">lip 48.98, eave 48.90</text>
<text x="19.8" y="283.8">FOR:</text>
<text x="137.4" y="283.6">AT:</text>
<text x="283.1" y="283.9">SCALE:</text>
<text x="311.6" y="283.9">SHEET:</text>
<text x="340.9" y="283.9">JOB NO:</text>
</g>
<g font-size="2.4">
<text x="65.4" y="111.8">P.Pole</text>
<text x="130.1" y="190.2">P.Pole</text>
</g>
</svg>
